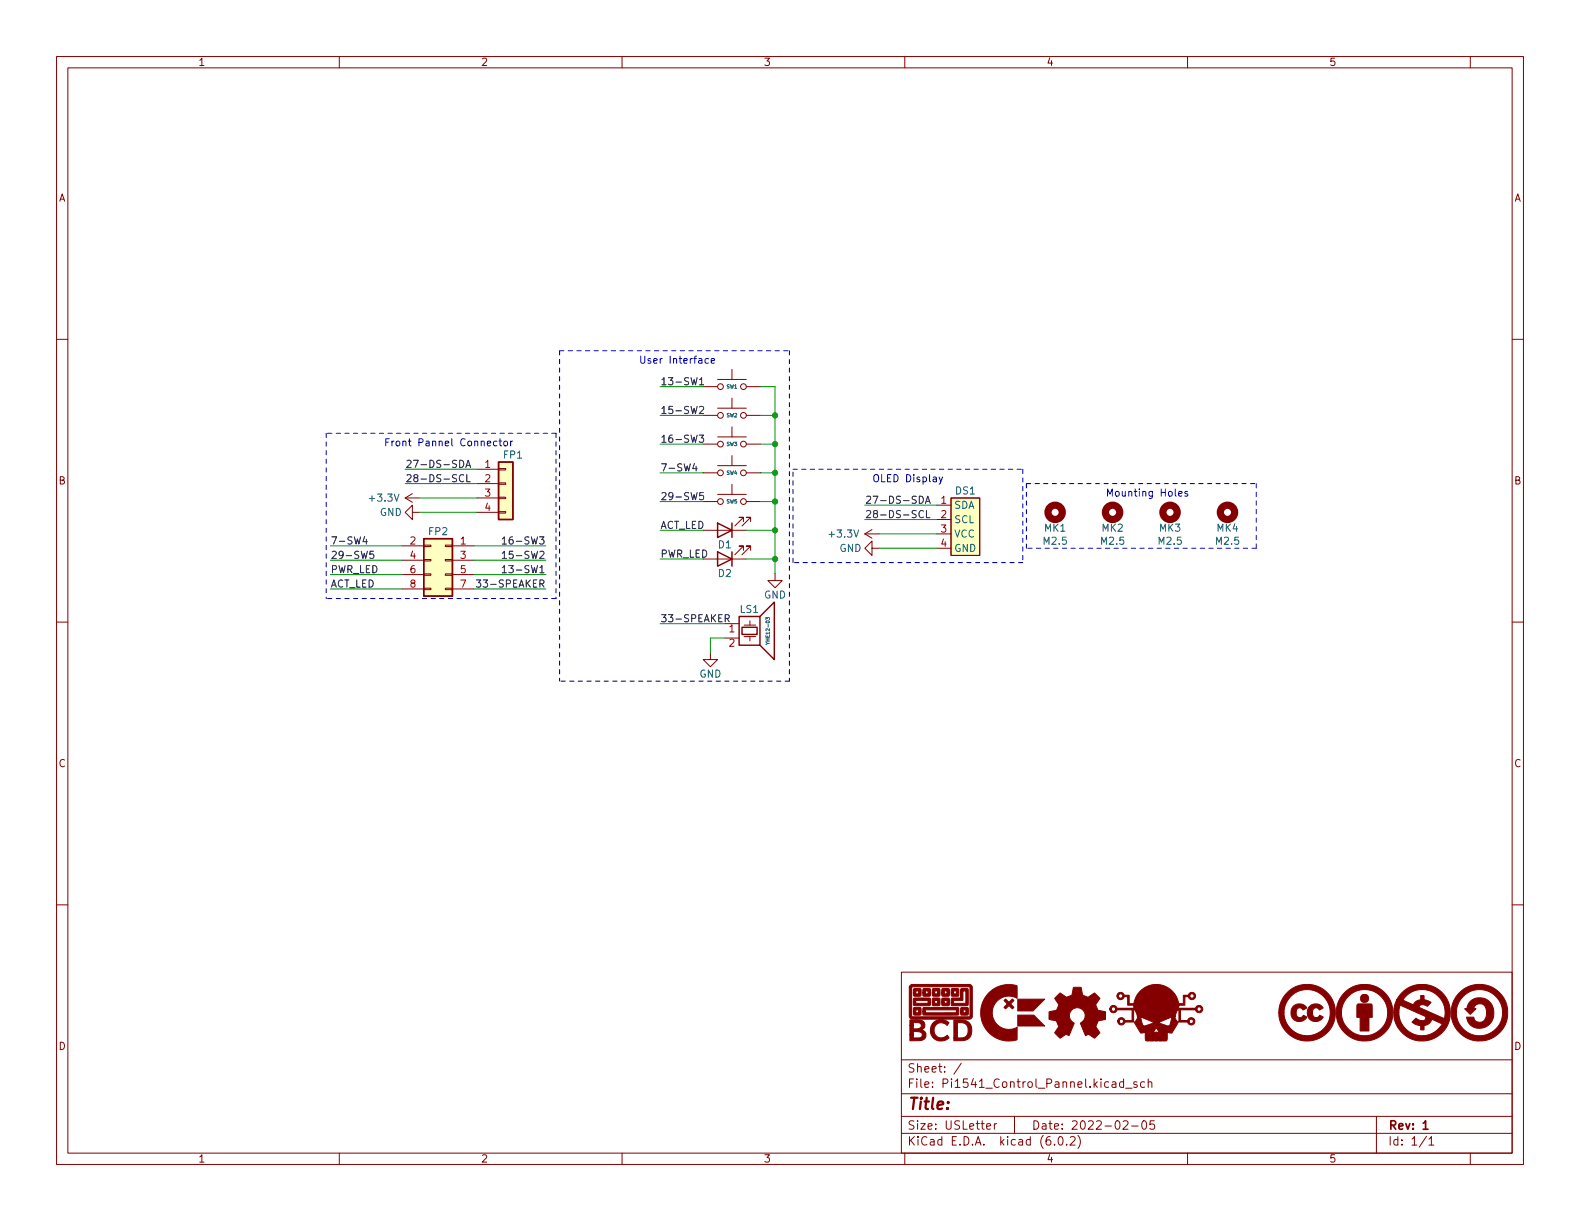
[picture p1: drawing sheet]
<svg xmlns="http://www.w3.org/2000/svg" width="279mm" height="216mm" viewBox="0 0 279 216" stroke-linecap="round" stroke-linejoin="round" font-family="sans-serif">
<g fill="none" stroke="#840000" stroke-width=".18">
<path d="M10 10h259.4v195.9h-259.4zM12 12h255.4v191.9h-255.4zM60 10v2M110 10v2M160 10v2M210 10v2M260 10v2M10 60h2M267.4 60h2M124.4 73.4h2.5M124.4 68.4h2.5M124.4 78.5h2.5"/>
<path d="M126.9 72.2h5.1M126.9 67.1h5.1M126.9 77.3h5.1M129.4 65.3v1.8M129.4 70.4v1.8M129.4 75.5v1.8M132 73.4h2.5M132 68.4h2.5M132 78.5h2.5M71.1 96.5h3.8M71.1 99.1h3.8M71.7 88.1h2.5"/>
<path d="M71.7 88.1l1.2 .7M72.9 90.6v-1.3l-1.2 1.3 1.2 1.3v-1.3h1.3M72.9 87.3l-1.2 .8M74.9 98.9h1.3v.3h-1.3zM74.9 96.4h1.3v.2h-1.3zM78.7 98.9h1.3v.3h-1.3zM78.7 96.4h1.3v.2h-1.3zM80 96.5h3.8M80 99.1h3.8M84.4 83h3.8M84.4 85.5h3.8M84.4 88.1h3.8"/>
<path d="M84.4 90.6h3.8M88.2 90.5h1.2v.2h-1.2zM88.2 87.9h1.2v.3h-1.2zM88.2 85.4h1.2v.2h-1.2zM88.2 82.8h1.2v.3h-1.2zM124.4 98.8h7.6M124.4 83.6h2.5M124.4 93.8h7.6M124.4 88.7h2.5M126.9 82.3h5.1M126.9 87.4h5.1M129.4 80.6v1.7"/>
<path d="M129.4 85.6v1.8M131.5 97.3v-.7h-.8h.8l-1.6 1.5M131.5 92.2v-.7h-.8h.8l-1.6 1.5M132 83.6h2.5M132 88.7h2.5M132.7 97.3v-.7h-.7h.7l-1.5 1.5M132.7 92.2v-.7h-.7h.7l-1.5 1.5M152.9 94.4h2.6M152.9 94.4l1.3 .8M154.2 96.9v-1.2l-1.3 1.2 1.3 1.3v-1.3h1.3M154.2 93.6l-1.3 .8M165.6 89.3h2.6"/>
<path d="M165.6 91.9h2.6M165.6 94.4h2.6M165.6 96.9h2.6M168.2 88.1h5.1v10.1h-5.1zM10 110h2M71.1 101.6h3.8M71.1 104.1h3.8M74.9 104h1.3v.3h-1.3zM74.9 101.5h1.3v.2h-1.3zM78.7 104h1.3v.3h-1.3zM78.7 101.5h1.3v.2h-1.3zM80 101.6h3.8"/>
<path d="M80 104.1h3.8M125.6 115.4v1.2h1.3l-1.3 1.3-1.2-1.3h1.2M128.2 110.3h2.5M128.2 112.8h2.5M131.6 112.6h2M131.6 110.5h2M132.6 109.8v.7M132.6 112.6v.7M137.1 101.4v1.3h1.2l-1.2 1.2-1.3-1.2h1.3M267.4 110h2M10 160h2M267.4 160h2"/>
<path d="M159.4 171.9h108v32h-108zM159.4 197.4h108M159.4 193.4h108M159.4 187.4h108M170 188l-1.3 1.9M174.5 199.2l.7-.2-.1-.3h-.4l-.2 .2v.7h.6M175.8 198.7v1M176.3 198.7h-.3l-.2 .3M179.4 197.4v3M198.6 198.3l.6-.1 .2 .1 .1 .3-1 1.1h1M198.7 191.4l-.4-.1-.3 .3v.4l.1 .2h.6M198.7 190.8v1.5"/>
<path d="M199 192.4h1.2M200.1 199.1h1.2M201 191.4l-.3-.1-.2 .2v.2l.5 .2v.3h-.5M202.1 198.2h.2a.81 .81 0 0 1 .5 .6 .81 .81 0 0 1-.3 .8l-.1 .1a.81 .81 0 0 1-.6-.6 .81 .81 0 0 1 .3-.9zM202.4 191.4l-.4-.1-.3 .3v.4l.1 .2h.6M203 191.4l.3-.1 .3 .1 .1 .9M203 190.8v1.5M204.1 198.2h-.7l-.1 .7 .2-.2 .5 .1 .2 .2-.1 .5-.2 .2-.6-.2M243.4 197.4v6.5M60 203.9v2M110 203.9v2M159.4 200.4h108"/>
<path d="M160 203.9v2M186.5 202.3v.2M187.3 201h.2a.81 .81 0 0 1 .6 .6 .81 .81 0 0 1-.3 .8l-.2 .1a.81 .81 0 0 1-.6-.6 .81 .81 0 0 1 .3-.9zM188.6 202.3v.2M189.3 201.1l.5-.1 .2 .1 .1 .3-.9 1.1h.9M190.6 200.8a1.72 1.72 0 0 1 0 2.2M210 203.9v2M252.3 200.9l-1.3 1.9M252.7 201.4l.4-.4v1.5M252.7 202.5h.8M260 203.9v2"/>
<circle cx="127.4" cy="73.4" r=".51"/>
<circle cx="127.4" cy="78.5" r=".51"/>
<circle cx="127.4" cy="68.4" r=".51"/>
<circle cx="131.5" cy="78.5" r=".51"/>
<circle cx="131.5" cy="68.4" r=".51"/>
<circle cx="131.5" cy="73.4" r=".51"/>
<circle cx="127.4" cy="83.6" r=".51"/>
<circle cx="127.4" cy="88.7" r=".51"/>
<circle cx="131.5" cy="88.7" r=".51"/>
<circle cx="131.5" cy="83.6" r=".51"/>
</g>
<path d="M251.7 198.6l.4-.4v1.5M251.7 199.7h.8" fill="none" stroke="#840000" stroke-width=".3"/>
<g fill="none" stroke="#840000" stroke-width="1.3">
<circle cx="186.6" cy="90.6" r="1.27"/>
<circle cx="196.7" cy="90.6" r="1.27"/>
<circle cx="206.9" cy="90.6" r="1.27"/>
<circle cx="217.1" cy="90.6" r="1.27"/>
</g>
<g fill="#840000" stroke="#840000" stroke-width=".18">
<path d="M180 176.7h4.7l-2 2.1h-2.7z"/>
<path d="M180 179.5h2.8l1.9 1.9h-4.7z"/>
<path d="M177.8 176.6l.6 .6 .6-.6 .3 .3-.6 .6 .6 .6-.3 .3-.6-.6-.6 .6-.3-.3 .6-.6-.6-.6z"/>
<path d="M174.9 175.5l.2-.1a4.7 4.7 0 0 1 4.8-1l-.1 2.1a2.93 2.93 0 0 0-4.3 2.6 2.93 2.93 0 0 0 4.4 2.5v2.2a4.6 4.6 0 0 1-4.6-.8 5.1 5.1 0 0 1-1.5-2.1l-.4-1.3 .1-1.6 .5-1.2z"/>
<path d="M228.8 177.9a1.37 1.37 0 0 1 2.2 .4l-.2 .1a.34 .34 0 0 1-.4 .2 .34 .34 0 0 1-.3-.3 .7 .7 0 0 0-.8 .1 .7 .7 0 0 0-.1 .8 .71 .71 0 0 0 .6 .7 .71 .71 0 0 0 .8-.3l.5 .2a1.51 1.51 0 0 1-2.1 .7 1.51 1.51 0 0 1-.6-2.1z"/>
<path d="M231.6 177.9a1.43 1.43 0 0 1 2.3 .4l-.5 .3a.72 .72 0 0 0-1-.3 .72 .72 0 0 0-.3 1 .67 .67 0 0 0 .5 .6 .67 .67 0 0 0 .8-.4l.5 .3a1.1 1.1 0 0 1-1.4 .8 1.6 1.6 0 0 1-.9-2.7z"/>
<path d="M227.7 175.4a5 5 0 0 1 7.9 1.2 5 5 0 0 1-3.2 7.3 5 5 0 0 1-6.3-4.8h1a4.1 4.1 0 0 0 6 3.6 4.1 4.1 0 0 0 .4-7 4.1 4.1 0 0 0-6.4 2.8v.6h-1a4.7 4.7 0 0 1 1.6-3.7z"/>
<path d="M197.7 175.6a.68 .68 0 0 1 1.1 .4h.9v1.5l.8-.1a4 4 0 0 1 4-3.3 4 4 0 0 1 3.9 3.4h.9v-1.4h1.1v.1a.38 .38 0 0 0 .6 .2 .38 .38 0 0 0 0-.6 .38 .38 0 0 0-.6 .3h-1.1v-.1h.8l.1-.1a.65 .65 0 0 1 1-.2 .65 .65 0 0 1-.1 1 .65 .65 0 0 1-1-.5h-.6v1.5h-1l-.1 .6h3v-.1a.66 .66 0 0 1 1.1-.2 .66 .66 0 0 1-.1 1 .66 .66 0 0 1-1-.4h-2.7l.1 1.9h1.2a.65 .65 0 0 1 1-.5 .65 .65 0 0 1 0 1.1 .65 .65 0 0 1-1-.4h-1.5v-.1h1.8v.1a.39 .39 0 0 0 .6 .2 .39 .39 0 0 0-.1-.6 .39 .39 0 0 0-.5 .3h-1.8v-2h-.2l-.5 1.2-.2-.4 .5 1.1a.39 .39 0 0 1 .2 .3 .39 .39 0 0 1-.2 .4l-.6 1a.71 .71 0 0 1-.6 .5 .71 .71 0 0 1-.7-.4l-.3-.2v.3l.1-.3 .4 .5v.8a.52 .52 0 0 1-.1 .6 .52 .52 0 0 1-.6 .1l-.1-.7-.1 .7h-.5l-.1-.6v.1a.42 .42 0 0 1-.5 .5 .42 .42 0 0 1-.3-.6l-.1 .6h-.6l-.1-.7v.7h-.5l-.2-.2-.1-1.2h1.4a.82 .82 0 0 1 1.2 0l-.6-1-.6 1h-1.4v-.1l.5-.5v.3v-.3l-.6 .4a.65 .65 0 0 1-1-.4l-.6-1a.37 .37 0 0 1-.2-.3 .37 .37 0 0 1 .3-.3l.3-.7 .5 .1a1.7 1.7 0 0 0 .7 1.5l1.7-.6 .9 .1a2.6 2.6 0 0 0 1.8 .4l.4-1.5-2.4 1h-.7l-2.4-1h-.5l.1-.4-.2 .4-.4-1.2h-.2v2.1l-1.6 .1a.65 .65 0 0 1-.7 .4 .65 .65 0 0 1-.5-.7h.2v.2a.39 .39 0 0 0 .6 .2 .39 .39 0 0 0 0-.6 .39 .39 0 0 0-.6 .2h-.2v-.1a.66 .66 0 0 1 .6-.5 .66 .66 0 0 1 .6 .6h1.3v-1.9h-2.7a.66 .66 0 0 1-.7 .5 .66 .66 0 0 1-.6-.7h.3v.2a.38 .38 0 0 0 .5 .2 .38 .38 0 0 0 .3-.4h14.4v.1a.39 .39 0 0 0 .6 .2 .39 .39 0 0 0-.1-.6 .39 .39 0 0 0-.5 .3h-14.4l-.2-.3h-.2h-.2l-.2 .3h-.3a.66 .66 0 0 1 .6-.6 .66 .66 0 0 1 .7 .5h3.1l-.1-.6h-1.1v-1.5h-.6v.2a.64 .64 0 0 1-.8 .4 .64 .64 0 0 1-.5-.7h.3v.1a.39 .39 0 0 0 .6 .2 .39 .39 0 0 0-.1-.7 .39 .39 0 0 0-.5 .4h-.3z"/>
<path d="M186.9 176.1l.6-.5 .4 .3a.82 .82 0 0 0 1.2 .2 .83 .83 0 0 0 .6-1l.1-.4a.25 .25 0 0 1 .2-.2 .25 .25 0 0 1 .2 .1h1l.2 1a.99 .99 0 0 0 1 .7l1-.6a.19 .19 0 0 1 .2-.1 .19 .19 0 0 1 .1 .1l.8 .8-.5 .8a.93 .93 0 0 0 .1 1.2l1.4 .4v1a.36 .36 0 0 1-.1 .4 .36 .36 0 0 1-.4 .1h-.1a.74 .74 0 0 0-.9 .7l-.1 .2a1.35 1.35 0 0 0 .5 1.1 .2 .2 0 0 1 .1 .3 .2 .2 0 0 1-.2 .1l-.8 .8-.6-.4a.57 .57 0 0 0-.9-.1l-.9-2.1a1.41 1.41 0 0 0 .3-2.5 1.41 1.41 0 0 0-2.3 1l.2 .8 .7 .6-1 2.2a.52 .52 0 0 0-.9 .1l-.6 .4-1-1 .7-1.1-.2-.5a.62 .62 0 0 0-.8-.6l-.7-.2v-1.3l.8-.2a.97 .97 0 0 0 .9-1.2l-.7-.9z"/>
<path d="M240 177.6l2.5-.1 .1 .2 .1 2.2h-.6v2.4h-1.6v-2.4h-.6z"/>
<path d="M237.8 175.5a5 5 0 0 1 7.8 1 5 5 0 0 1-2.9 7.4 5 5 0 0 1-6.4-4.7h.9a4.1 4.1 0 0 0 6.2 3.4 4.1 4.1 0 0 0 .1-7 4.1 4.1 0 0 0-6.3 3.2v.4h-.9v-.6a4.8 4.8 0 0 1 1.5-3.1z"/>
<path d="M161 174.2l.2-.1h10.3l.4 .4v5.3l-.3 .4h-9.2a1.57 1.57 0 0 1-1.6-.3v-5.3h.4l.1 5.2 10.2-.1-.1-5.2-10.6 .1z"/>
<path d="M161.6 178.2l.1-.1a1.08 1.08 0 0 1 1.2 .3 .89 .89 0 0 1-.2 1.1h-.5a.47 .47 0 0 1-.6 0 .47 .47 0 0 1-.1-.6h.4l.1 .2h.5v-.5h-.6v.3h-.4z"/>
<path d="M161.6 174.9l.1-.1a1.08 1.08 0 0 1 1.2 .2v.1a.89 .89 0 0 1-.2 1.1h-.5a.47 .47 0 0 1-.6-.1 .47 .47 0 0 1-.1-.6h.4l.1 .2h.5v-.5h-.6v.3h-.4z"/>
<path d="M163.3 174.8h.7a.44 .44 0 0 1 .5 .1 .44 .44 0 0 1 .1 .5v.2a.43 .43 0 0 1-.1 .5 .43 .43 0 0 1-.6 .1h-.2a.42 .42 0 0 1-.5-.1 .42 .42 0 0 1 0-.6h.4v.2h.5v-.5h-.5v.3h-.4z"/>
<path d="M164.9 176.5h.8a.44 .44 0 0 1 .5 .1 .44 .44 0 0 1 0 .5v.2a.43 .43 0 0 1-.1 .5 .43 .43 0 0 1-.5 0h-.2a.42 .42 0 0 1-.5-.1 .42 .42 0 0 1 0-.5h.4v.2h.5v-.5h-.5v.3h-.4z"/>
<path d="M164.9 174.8h.8a.44 .44 0 0 1 .5 .1 .44 .44 0 0 1 0 .5v.2a.43 .43 0 0 1-.1 .5 .43 .43 0 0 1-.5 .1h-.2a.42 .42 0 0 1-.5-.1 .42 .42 0 0 1 0-.6h.4v.2h.5v-.5h-.5v.3h-.4z"/>
<path d="M166.6 176.5h.8a.44 .44 0 0 1 .5 .1 .44 .44 0 0 1 0 .5v.2a.43 .43 0 0 1-.1 .5 .43 .43 0 0 1-.5 0h-.2a.42 .42 0 0 1-.5-.1 .42 .42 0 0 1-.1-.5h.5v.2h.5v-.5h-.5v.3h-.5z"/>
<path d="M166.6 174.8h.8a.44 .44 0 0 1 .5 .1 .44 .44 0 0 1 0 .5v.2a.43 .43 0 0 1-.1 .5 .43 .43 0 0 1-.5 .1h-.2a.42 .42 0 0 1-.5-.1 .42 .42 0 0 1-.1-.6h.5v.2h.5v-.5h-.5v.3h-.5z"/>
<path d="M168.3 174.8h.7a.44 .44 0 0 1 .5 .1 .44 .44 0 0 1 .1 .5v.2a.43 .43 0 0 1-.1 .5 .43 .43 0 0 1-.6 .1h-.2a.42 .42 0 0 1-.5-.1 .42 .42 0 0 1 0-.6h.4l.1 .2h.4v-.5h-.5v.3h-.4z"/>
<path d="M169.9 178.2l.8-.1a.44 .44 0 0 1 .5 .1 .44 .44 0 0 1 0 .6v.2a.43 .43 0 0 1-.1 .5 .43 .43 0 0 1-.5 0h-.2a.42 .42 0 0 1-.5-.1 .42 .42 0 0 1 0-.5h.4v.2h.5v-.5h-.5v.3h-.4z"/>
<path d="M161.6 176.5h1.3a2.08 2.08 0 0 1 1.6 .1v.6a.47 .47 0 0 1 0 .5 .47 .47 0 0 1-.6 .1h-1.7a.46 .46 0 0 1-.6 0 .46 .46 0 0 1-.1-.6h.4l.1 .2h2.1v-.5h-2.2v.3h-.4z"/>
<path d="M168.7 180.3h.7a1.9 1.9 0 0 1 2.4 1.8v.2a1.57 1.57 0 0 1-1.5 1.7h-1.6v-.5h1.6a1.42 1.42 0 0 0 .8-1.8 1.42 1.42 0 0 0-1.8-.9v2.7h-.6z"/>
<path d="M163.3 178.2l5.7-.1a.42 .42 0 0 1 .5 .1 .42 .42 0 0 1 .1 .5v.1a.47 .47 0 0 1-.1 .6 .47 .47 0 0 1-.6 .1h-5.2a.42 .42 0 0 1-.5-.1 .42 .42 0 0 1 0-.5h.4l.1 .2h5.4v-.5h-5.5v.3h-.4z"/>
<path d="M169.9 174.9l1-.1 .3 .1v2.2a.57 .57 0 0 1-.1 .7h-2.4a.39 .39 0 0 1-.4 0 .39 .39 0 0 1-.1-.5h.4l.1 .1h2.1v-2.2h-.5v1.7h-1.7v.4h-.4v-.4a.4 .4 0 0 1 .2-.4 .4 .4 0 0 1 .4 0h1.1z"/>
<path d="M165.1 180.8a1.87 1.87 0 0 1 2.7 .1l-.1 .1a.23 .23 0 0 1-.2 .3 .23 .23 0 0 1-.2-.2 1.33 1.33 0 0 0-1.9 .3 1.33 1.33 0 0 0 .2 1.8 1.33 1.33 0 0 0 1.9-.1 .42 .42 0 0 1 .2 .4 .42 .42 0 0 1-.4 .4 1.92 1.92 0 0 1-2.4-.5 1.92 1.92 0 0 1 0-2.5z"/>
<path d="M160.9 180.3h1.4a.93 .93 0 0 1 1.2 .6 .93 .93 0 0 1-.6 1.2l.3 .1a.98 .98 0 0 1 .5 1.2 .98 .98 0 0 1-1.2 .6h-1.6v-1h.6v.5h.2a1.16 1.16 0 0 0 1.4-.4v-.2a1.26 1.26 0 0 0-1.6-.5v.6h-.6v-1.7h.6l.1 .6a1.12 1.12 0 0 0 1.3-.5 1.02 1.02 0 0 0-1.3-.6l-.1 .5h-.6z"/>
<path d="M260.1 177a2.56 2.56 0 0 1 3-.1 2.56 2.56 0 0 1 1 2.9 2.44 2.44 0 0 1-2.1 2 2.44 2.44 0 0 1-2.6-1.5l-.1-.4h1.3a1.13 1.13 0 0 0 1.2 .9 1.13 1.13 0 0 0 1-1.1 1.76 1.76 0 0 0-.8-2.2 .96 .96 0 0 0-1.3 .9h.3l-1 1-1-1 .4-.1 .2-.7z"/>
<path d="M258 175.6a5 5 0 0 1 8 .9 5 5 0 0 1-3.1 7.4 5 5 0 0 1-6.3-4.9h.9a4.1 4.1 0 0 0 6 3.7 4.1 4.1 0 0 0 .5-7 4.1 4.1 0 0 0-6.4 2.9l-.1 .4h-.9a4.8 4.8 0 0 1 1.4-3.4z"/>
<path d="M247.9 175.5a5 5 0 0 1 7.9 1.1 5 5 0 0 1-3 7.3 5 5 0 0 1-6.3-4.9h.9v.2a4.1 4.1 0 0 0 3.1 3.8 4.1 4.1 0 0 0 4.5-1.9l-1.7-.8a1.8 1.8 0 0 1-1.5 1v.8h-.6v-.8l-.8-.1-.7-.5 .7-.7 .1 .1a1.02 1.02 0 0 0 1.6 0 .71 .71 0 0 0-.8-.7l-3.7-1.7-.2 1.3h-.9l.1-1.1 .4-1.1h1.1l1.8 .9a1.44 1.44 0 0 1 1.3-.9v-.8h.6v.8l.7 .1 .6 .4-.7 .6a.98 .98 0 0 0-1.4 0l.1 .3 4.2 1.9a3.3 3.3 0 0 0-.5-3.4 4.1 4.1 0 0 0-6.7 .1h-1.1z"/>
<circle cx="241.3" cy="176.5" r=".72"/>
</g>
<g fill="#ffffc2" stroke="#ffffc2" stroke-width=".18">
<path d="M74.9 95.3h5.1v10.1h-5.1z"/>
<path d="M88.2 81.7h2.5v10.2h-2.5z"/>
<path d="M168.2 88.1h5.1v10.1h-5.1z"/>
</g>
<path d="M74.9 95.3h5.1v10.1h-5.1zM88.2 81.7h2.5v10.2h-2.5zM126.9 97.6l2.5 1.2-2.5 1.3zM126.9 92.5l2.5 1.3-2.5 1.2zM129.4 92.5v2.5M129.4 97.6v2.5M130.7 109h3.7v5.1h-3.7zM131.2 110.9h2.7v1.3h-2.7zM134.4 109l2.5-2.5v10.1l-2.5-2.5" fill="none" stroke="#840000" stroke-width=".25"/>
<path d="M135.4 113.6l.4 .2-.4 .2M135.4 109.6v-.4l.3 .2v-.2h.3v.4" fill="none" stroke="#006464" stroke-width=".18"/>
<g fill="none" stroke="#0f0f0f" stroke-width=".18">
<path d="M123.6 76.9h.8l-.4 .5 .4 .1v.6l-.2 .1-.6-.1M123.7 67.1l.4-.3v1.2M123.7 72l.5-.1 .2 .3-.8 .9h.8M123.7 68h.7M64.5 94.9l-.3 .9h.8M64.8 95.4v.8M66.1 97.5h-.6l-.1 .6 .2-.1h.4l.1 .2v.4l-.2 .1-.5-.1M81.3 81.4a.64 .64 0 0 1 .7 .6 .64 .64 0 0 1-.7 .7zM82 84a.6 .6 0 0 0-.8 .5 .6 .6 0 0 0 .6 .7l.2-.1M82.4 82.7l.4-1.3 .4 1.3M82.5 82.3h.6M82.6 83.9v1.3h.6"/>
<path d="M88.8 97.8l.4-.3v1.2M88.8 95.3l.4-.4v1.3M88.8 98.7h.7M88.8 96.2h.7M122.8 82l-.3 .9h.8M123.1 82.4v.9M124.4 87.1h-.6l-.1 .6 .2-.1h.4l.1 .2v.4l-.2 .2-.5-.2M162.6 87.7a.64 .64 0 0 1 .7 .7 .64 .64 0 0 1-.7 .6zM163.3 90.4a.6 .6 0 0 0-.8 .4 .6 .6 0 0 0 .5 .7l.3-.1M163.7 89l.4-1.3 .4 1.3M163.8 88.6h.6M163.8 90.3v1.2h.6"/>
<path d="M84.2 102.5h.8l-.4 .5 .4 .2v.5l-.2 .1-.6-.1M88.8 100.4l.4-.4v1.3M88.8 101.3h.7M128.2 109.4l.6-.1 .2-.2-.1-.3-.7-.1v1.3M128.5 109.4l.5 .6"/>
</g>
<path d="M87.9 78.1l-.4-.1-.2 .2 .1 .6h.5M88.2 78h.5M88.4 77.6v1.1l.3 .1M89.1 78.1l.2-.1 .4 .1v.5l-.1 .2h-.3l-.2-.1zM90.3 78v.8M90.7 78l-.4 .2M125.3 63.5l-.4-.1-.2 .2 .1 .6h.5M125.8 63.8l.6-.1-.1-.2-.4-.1-.1 .2v.6h.5M166.1 84.3l.3 .9M166.7 84.3l-.4 1.2-.2 .1M208.4 87.3l.6-.1v-.3h-.4l-.2 .2 .1 .6h.5M210 86.9h-.3l-.2 .2 .1 .1 .4 .2v.3h-.5" fill="none" stroke="#0000c2" stroke-width=".18"/>
<g fill="none" stroke="#0000c2" stroke-width=".18" stroke-dasharray=".8 .8">
<path d="M57.7 76.6v29.2M98.3 76.6h-40.6M98.3 76.6v29.2M99 62v58.4M99 62h40.6M139.6 62v58.4M140.2 99.5v-16.5M140.2 83h40.7M180.9 99.5h-40.7M180.9 83v16.5M181.5 85.5h40.6M181.5 96.9v-11.4"/>
<path d="M222.1 85.5v11.4M222.1 96.9h-40.6M98.3 105.8h-40.6M139.6 120.4h-40.6"/>
</g>
<g fill="none" stroke="#009600" stroke-width=".18">
<path d="M116.7 73.4h7.7M116.7 68.4h7.7M116.7 78.5h7.7M134.5 68.4h2.6v33M134.5 73.4h2.6M134.5 78.5h2.6M58.4 96.5h12.7M58.4 99.1h12.7M71.7 83h12.7M71.7 85.5h12.7M74.2 90.6h10.2M74.2 88.1h10.2"/>
<path d="M83.8 96.5h12.7M83.8 99.1h12.7M116.7 83.6h7.7M116.7 98.8h7.7M116.7 93.8h7.7M116.7 88.7h7.7M132 98.8h5.1M132 93.8h5.1M134.5 83.6h2.6M134.5 88.7h2.6M152.9 89.3h12.7M152.9 91.9h12.7"/>
<path d="M155.5 94.4h10.1M155.5 96.9h10.1M58.4 104.1h12.7M58.4 101.6h12.7M83.8 104.1h12.7M83.8 101.6h12.7M116.7 110.3h11.5M128.2 112.8h-2.6v2.6"/>
</g>
<g fill="#009600" stroke="#009600" stroke-width=".18">
<circle cx="137.1" cy="98.8" r=".46"/>
<circle cx="137.1" cy="93.8" r=".46"/>
<circle cx="137.1" cy="78.5" r=".46"/>
<circle cx="137.1" cy="88.7" r=".46"/>
<circle cx="137.1" cy="83.6" r=".46"/>
<circle cx="137.1" cy="73.4" r=".46"/>
</g>
<text font-size="2.8" fill="#840000" x="160.4" y="196.2">Title:</text>
<g font-size="2.1" fill="#840000">
<text x="160.4" y="189.7">Sheet: /</text>
<text x="160.4" y="192.4">File: Pi1541_Control_Pannel.kicad_sch</text>
<text x="160.4" y="202.5">KiCad E.D.A. kicad (6.0.2)</text>
<text x="160.4" y="199.7">Size: USLetter</text>
<text x="182.4" y="199.7">Date: 2022-02-05</text>
<text x="245.4" y="199.7">Rev: 1</text>
<text x="245.4" y="202.5">Id: 1/1</text>
</g>
<g font-size="1.8" fill="#840000">
<text x="35" y="11.6">1</text>
<text x="85" y="11.6">2</text>
<text x="135" y="11.6">3</text>
<text x="185" y="11.6">4</text>
<text x="235" y="11.6">5</text>
<text x="10.3" y="35.6">A</text>
<text x="267.7" y="35.6">A</text>
<text x="10.3" y="85.7">B</text>
<text x="267.7" y="85.7">B</text>
<text x="10.3" y="135.6">C</text>
<text x="267.7" y="135.6">C</text>
<text x="10.3" y="185.7">D</text>
<text x="267.7" y="185.7">D</text>
<text x="35" y="205.6">1</text>
<text x="85" y="205.6">2</text>
<text x="135" y="205.6">3</text>
<text x="185" y="205.6">4</text>
<text x="235" y="205.6">5</text>
</g>
<g font-size="1.8" fill="#0000c2">
<text x="112.9" y="64.3">User Interface</text>
<text x="67.8" y="78.9">Front Pannel Connector</text>
<text x="154.2" y="85.3">OLED Display</text>
<text x="195.5" y="87.8">Mounting Holes</text>
</g>
<g font-size="1.8" fill="#0f0f0f">
<text x="116.7" y="68.1">13-SW1</text>
<text x="116.7" y="73.2">15-SW2</text>
<text x="71.7" y="82.7">27-DS-SDA</text>
<text x="116.7" y="78.3">16-SW3</text>
<text x="116.7" y="83.3">7-SW4</text>
<text x="71.7" y="85.3">28-DS-SCL</text>
<text x="116.7" y="88.4">29-SW5</text>
<text x="152.9" y="89.1">27-DS-SDA</text>
<text x="116.7" y="93.5">ACT_LED</text>
<text x="152.9" y="91.6">28-DS-SCL</text>
<text x="58.4" y="101.3">PWR_LED</text>
<text x="58.4" y="98.8">29-SW5</text>
<text x="58.4" y="96.3">7-SW4</text>
<text x="90.1" y="98.8">15-SW2</text>
<text x="90.1" y="101.3">13-SW1</text>
<text x="90.1" y="96.3">16-SW3</text>
<text x="116.7" y="98.6">PWR_LED</text>
<text x="58.4" y="103.9">ACT_LED</text>
<text x="85.4" y="103.9">33-SPEAKER</text>
<text x="116.7" y="110">33-SPEAKER</text>
</g>
<g font-size="1.8" fill="#a90000">
<text x="85.8" y="82.7">1</text>
<text x="85.8" y="85.3">2</text>
<text x="85.8" y="87.8">3</text>
<text x="166.4" y="89.1">1</text>
<text x="85.8" y="90.3">4</text>
<text x="166.4" y="91.6">2</text>
<text x="166.4" y="94.1">3</text>
<text x="72.5" y="96.3">2</text>
<text x="72.5" y="98.8">4</text>
<text x="72.5" y="101.3">6</text>
<text x="81.4" y="96.3">1</text>
<text x="81.4" y="98.8">3</text>
<text x="81.4" y="101.3">5</text>
<text x="166.4" y="96.7">4</text>
<text x="72.5" y="103.9">8</text>
<text x="81.4" y="103.9">7</text>
<text x="128.9" y="111.8">1</text>
<text x="128.9" y="114.3">2</text>
</g>
<g font-size="1.8" fill="#006464">
<text x="89.1" y="81.1">FP1</text>
<text x="65.5" y="88.7">+3.3V</text>
<text x="168.7" y="90">SDA</text>
<text x="169" y="87.4">DS1</text>
<text x="67.1" y="91.2">GND</text>
<text x="75.8" y="94.6">FP2</text>
<text x="146.8" y="95">+3.3V</text>
<text x="168.7" y="92.5">SCL</text>
<text x="168.7" y="95">VCC</text>
<text x="184.7" y="94">MK1</text>
<text x="194.9" y="94">MK2</text>
<text x="205" y="94">MK3</text>
<text x="215.2" y="94">MK4</text>
<text x="127" y="96.9">D1</text>
<text x="148.4" y="97.6">GND</text>
<text x="168.7" y="97.6">GND</text>
<text x="184.6" y="96.3">M2.5</text>
<text x="194.8" y="96.3">M2.5</text>
<text x="204.9" y="96.3">M2.5</text>
<text x="215.1" y="96.3">M2.5</text>
<text x="127" y="102">D2</text>
<text x="135.1" y="105.8">GND</text>
<text x="130.9" y="108.4">LS1</text>
<text x="123.7" y="119.8">GND</text>
</g>
<g font-size=".9" fill="#006464">
<text x="128.5" y="68.7">SW1</text>
<text x="128.5" y="73.8">SW2</text>
<text x="128.5" y="83.9">SW4</text>
<text x="128.5" y="78.8">SW3</text>
<text x="128.5" y="89">SW5</text>
<text x="136.1" y="113.6" transform="rotate(-90 136.1 113.6)">YHE12-03</text>
</g>
</svg>
